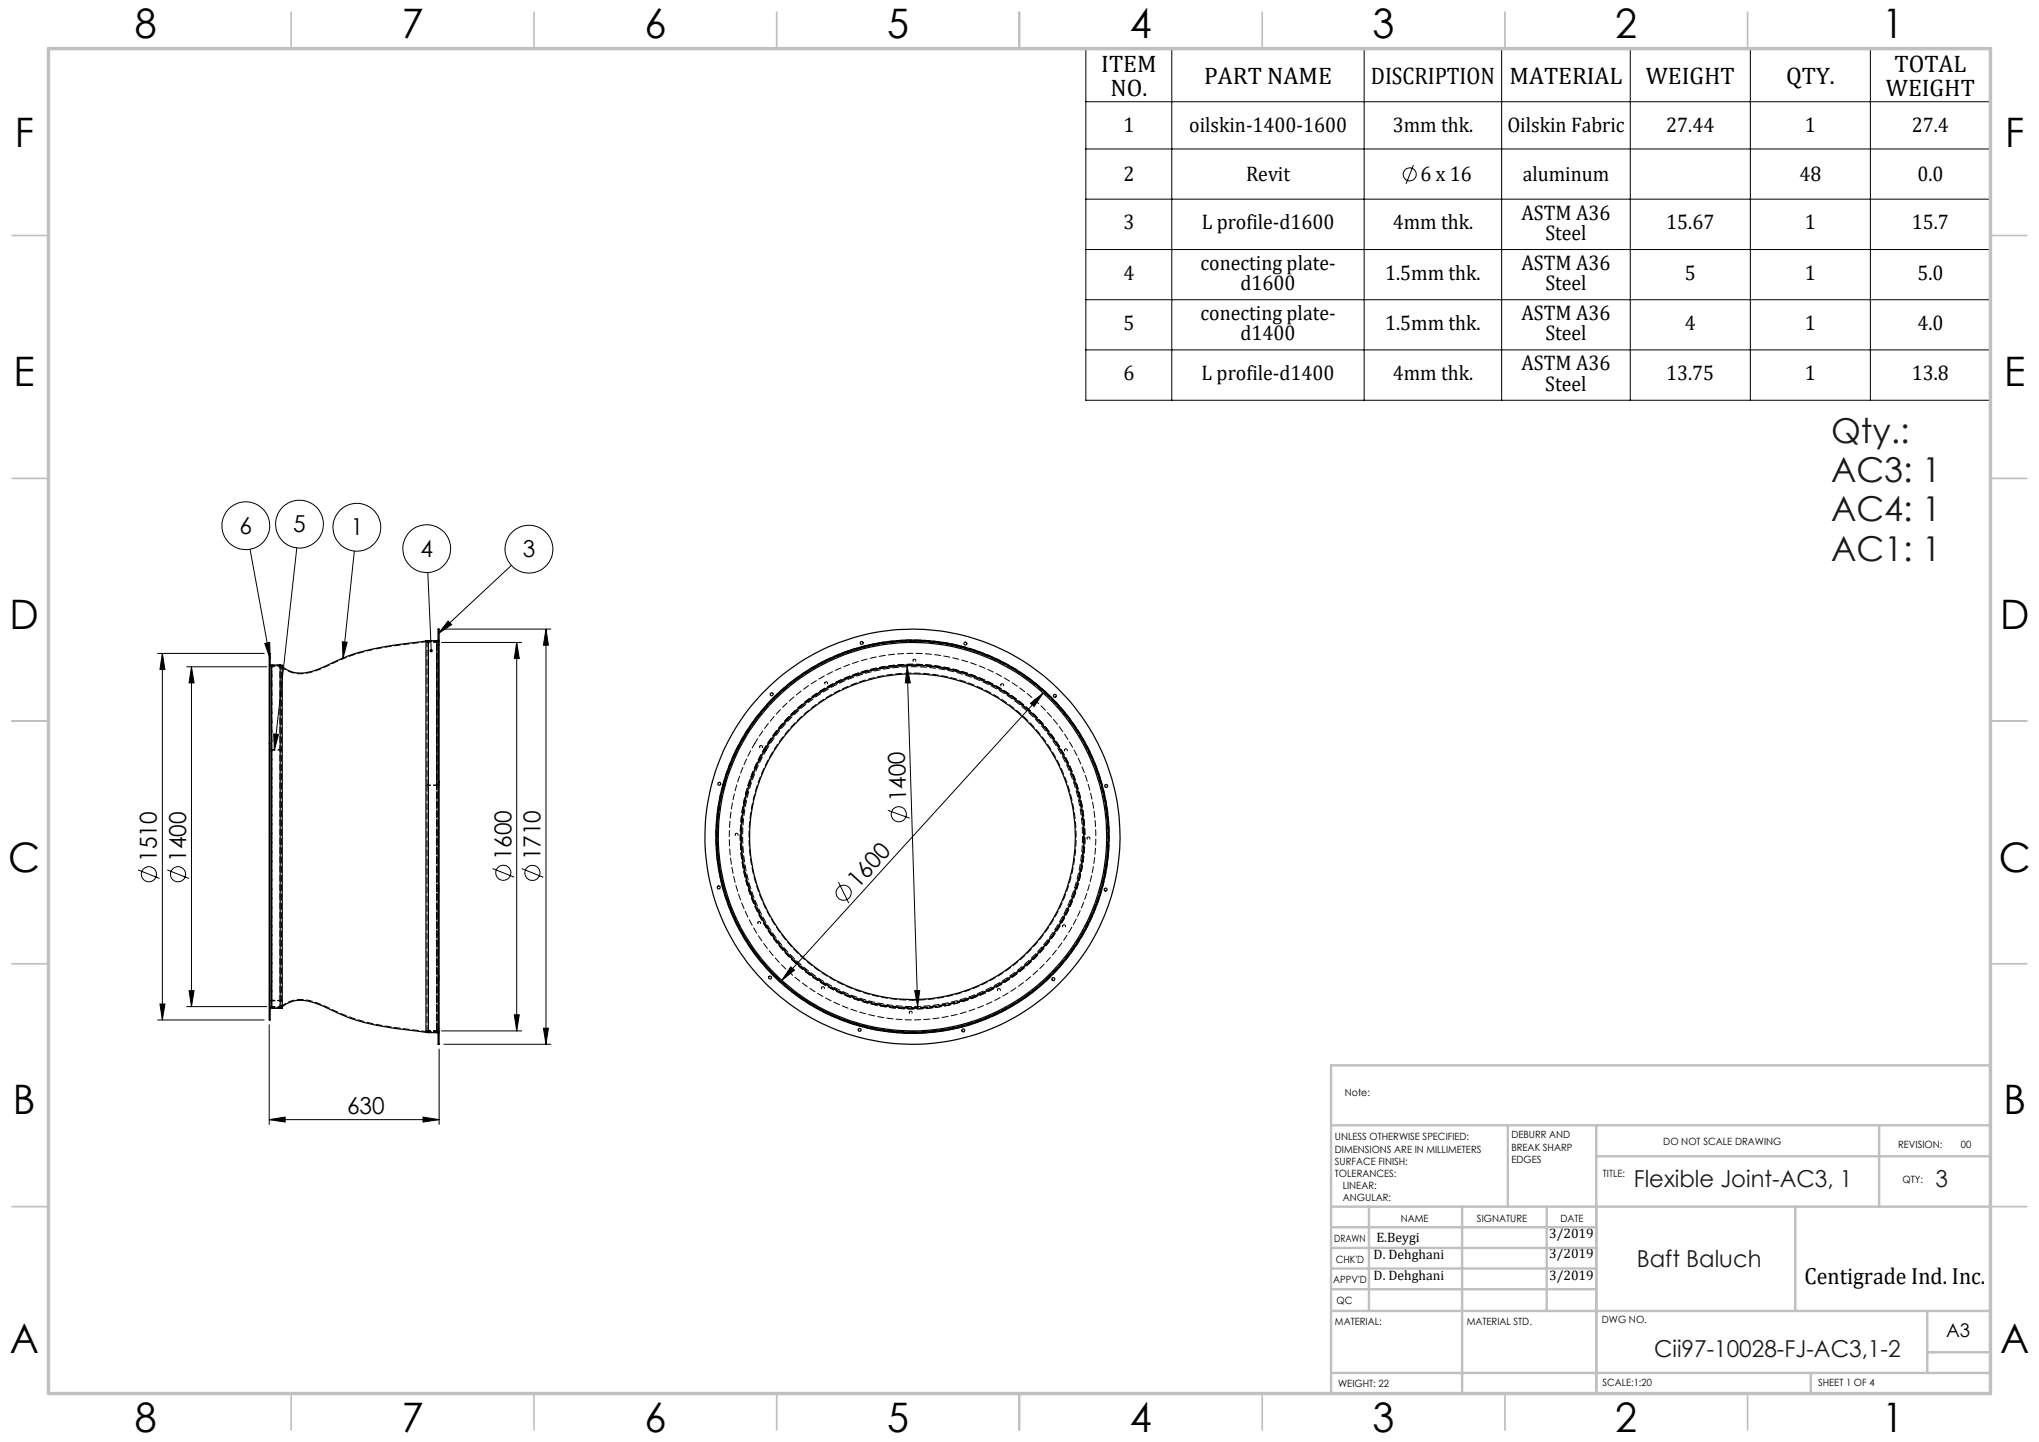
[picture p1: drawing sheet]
<svg xmlns="http://www.w3.org/2000/svg" width="420mm" height="297mm" viewBox="0 0 420 297" stroke-linecap="round" stroke-linejoin="round" font-family="sans-serif">
<g fill="none" stroke="#000" stroke-width=".21">
<path d="M223.7 10h186.3v72.4h-186.3zM241.4 10v72.4M281 10v72.4M309.3 10v72.4M335.8 10v72.4M360.5 10v72.4M385.3 10v72.4M223.7 30.7h186.3M223.7 21h186.3M291.1 34l-1.5 3.8M223.7 41h186.3M223.7 51.4h186.3"/>
<path d="M223.7 61.7h186.3M223.7 72.1h186.3M51.5 113.1l4.1 22.6M61.1 112.9l-4.6 41.6M73 113.5l-2.3 22M88.1 117.9l.7 16.1M105.3 116.4l-15.1 14.1M32.5 134.6h21.9M33.4 134.6l.6 3.3h-1.1zM33.4 134.6v75.5M38.5 137.3h16.5M39.4 137.3l.6 3.3h-1.1z"/>
<path d="M39.4 137.3v70M54.5 132.5l1.1-.2v3.4zM70.5 132.2l1 .1-.8 3.2zM90.9 132.3h16.6M91.4 129.6h22.1M92.3 127.9l.7 .8-2.8 1.8zM106.4 132.3v80M106.4 132.3l.6 3.3h-1.1zM112.5 129.6v85.5M112.5 129.6l.5 3.3h-1.1zM186.9 137.3l.6 3.3h-1zM186.9 137.3l2.1 70"/>
<path d="M56.4 151.2l1 .1-.9 3.2zM212.3 144.8l2.6-2.1-1.9 2.8zM214.9 142.7l-53.9 59.2M28.4 179.2l4.5 1.7M34.5 179.2l4.4 1.7M101.5 178.9l4.4 1.8M107.5 178.9l4.4 1.8M182.9 166.9l4.5 1.6M162.9 199.1l.8 .7-2.7 2.1zM172.7 181.7l2.1 4.3M32.5 210.1h21.9M32.9 206.8h1.1l-.6 3.3z"/>
<path d="M38.5 207.3h16.5M38.9 204h1.1l-.6 3.3zM55.5 211.1v20.5M90.5 216.1v15.5M90.9 212.3h16.6M91.4 215.1h22.1M105.9 209h1.1l-.6 3.3zM111.9 211.8h1.1l-.5 3.3zM188.4 204h1l-.4 3.3zM55.5 230.6l3.2-.5v1zM55.5 230.6h35M87.1 230.1l3.4 .5-3.4 .5z"/>
<circle cx="290.4" cy="35.9" r="1.34"/>
<circle cx="50.6" cy="108.3" r="4.9"/>
<circle cx="61.7" cy="108" r="4.9"/>
<circle cx="73.5" cy="108.6" r="4.9"/>
<circle cx="87.9" cy="113" r="4.9"/>
<circle cx="109" cy="113.1" r="4.9"/>
<circle cx="103.7" cy="179.8" r="1.55"/>
<circle cx="109.7" cy="179.8" r="1.55"/>
<circle cx="185.1" cy="167.7" r="1.55"/>
<circle cx="30.7" cy="180.1" r="1.56"/>
<circle cx="36.7" cy="180.1" r="1.56"/>
<circle cx="173.8" cy="183.9" r="1.56"/>
</g>
<g fill="none" stroke="#c0c0c0" stroke-width=".35">
<path d="M60 2.5v7.5M110 2.5v7.5M160 2.5v7.5M210 2.5v7.5M260 2.5v7.5M310 2.5v7.5M360 2.5v7.5M2.5 48.5h7.5M410 48.5h7.5M2.5 98.5h7.5M410 98.5h7.5M2.5 148.5h7.5"/>
<path d="M410 148.5h7.5M2.5 198.5h7.5M410 198.5h7.5M2.5 248.5h7.5M410 248.5h7.5M60 287v7.5M110 287v7.5M160 287v7.5M210 287v7.5M260 287v7.5M310 287v7.5M360 287v7.5"/>
</g>
<g fill="none" stroke="#c0c0c0" stroke-width=".5">
<path d="M410 219.4h-135.8v67.4M274.2 231.8h135.8M310.6 231.8v16.7M328.8 231.8v55.2M328.8 238.2h81.2M387.1 231.8v16.7M274.2 248.5h135.8M274.2 257h54.6M274.2 252.8h54.6M282 248.5v21.5M301.2 248.5v38.3M318.6 248.5v21.5"/>
<path d="M369.8 248.5v21.5M274.2 265.5h54.6M274.2 261.3h54.6M274.2 270h135.8M397 270v12.8M397 278.5h13M274.2 282.8h135.8M373 282.8v4.2"/>
</g>
<path d="M10 10h400v277h-400z" fill="none" stroke="#c0c0c0" stroke-width=".7"/>
<g fill="#000">
<path d="M70.5 132.2l1 .1-.8 3.2zM88.5 133.8v.3l.3 .3v-.4v.4a.34 .34 0 0 0 .3-.5 .34 .34 0 0 0-.6-.1zM92.3 127.9l.7 .8-2.8 1.8zM56.4 151.2l1 .1-.9 3.2zM54.5 132.5l1.1-.2v3.4z"/>
<path d="M106.4 132.3l.6 3.3h-1.1zM105.9 209h1.1l-.6 3.3zM112.5 129.6l.5 3.3h-1.1zM111.9 211.8h1.1l-.5 3.3z"/>
<path d="M212.3 144.8l.7 .7 1.9-2.8zM162.9 199.1l-1.9 2.8 2.7-2.1z"/>
<path d="M38.9 204h1.1l-.6 3.3zM39.4 137.3l.6 3.3h-1.1zM32.9 206.8h1.1l-.6 3.3zM33.4 134.6l.6 3.3h-1.1z"/>
<path d="M188.4 204l.6 3.3 .4-3.3zM186.9 137.3l-.4 3.3h1z"/>
<path d="M55.5 230.6l3.2-.5v1zM87.1 230.1l3.4 .5-3.4 .5z"/>
</g>
<g fill="none" stroke="#000" stroke-width=".25">
<path d="M55.5 134.6h.1v74.8a.47 .47 0 0 1-.1 .7zM55.6 136.8l.1 .2h2M57.7 137h.4v70.7h-2.4l-.1 .1M57.7 137v70.7M87.7 132a71.4 71.4 0 0 0-16.2 3.2l-1.1 .4a37.8 37.8 0 0 1-7.3 2.9 6.1 6.1 0 0 1-5-1.2M88.2 132v80.7M88.2 132h-.5v80.7M90.2 131.8v.2h-2M90.2 129.6h.3v85.5h-.3zM55.6 154.3h.1M90.2 161.6v.1M148.9 161.6l.5 .2"/>
<path d="M57.7 207.7h.1M58.1 207.3a6.5 6.5 0 0 1 6.9-.7l1.7 .7a42.4 42.4 0 0 0 16.9 4.8l4.1 .5M87.7 212.7h.5M88.2 212.7h2v.1"/>
<circle cx="177.5" cy="132.4" r=".31"/>
<circle cx="198.9" cy="132.5" r=".3"/>
<circle cx="159" cy="143" r=".29"/>
<circle cx="217.3" cy="143.3" r=".29"/>
<circle cx="148.2" cy="161.4" r=".3"/>
<circle cx="187.9" cy="172.3" r="42.7"/>
<circle cx="187.9" cy="172.3" r="40"/>
<circle cx="188" cy="172.3" r="33.5"/>
<circle cx="188" cy="172.3" r="40.5"/>
<circle cx="227.8" cy="161.9" r=".3"/>
<circle cx="148" cy="182.8" r=".3"/>
<circle cx="227.7" cy="183.2" r=".3"/>
<circle cx="158.6" cy="201.3" r=".29"/>
<circle cx="177.1" cy="212.1" r=".3"/>
<circle cx="198.4" cy="212.2" r=".31"/>
<circle cx="217" cy="201.7" r=".29"/>
</g>
<path d="M56 154.4v53.1v-70.4v17.3M58 154.4v53.1M57.7 207.5v-70.4" fill="none" stroke="#000" stroke-width=".21" stroke-dasharray="1.3 .6" stroke-dashoffset=".7"/>
<path d="M56 137.3l-.4-.1-.1-.4M90.5 131.8l-.2 .4-.3 .1M55.5 207.8l.1-.3 .4-.2M88.3 212.5v-80.4M90 212.3l.3 .2 .2 .3" fill="none" stroke="#000" stroke-width=".21" stroke-dasharray="1.3 .6" stroke-dashoffset=".4"/>
<path d="M56 154.5v52.8v-70v17.2M155.5 153.1a37.8 37.8 0 0 0 31.4 56.9 37.8 37.8 0 0 0 34.6-55.1 37.8 37.8 0 0 0-65-3.5l-1 1.7M157.8 154.5a35 35 0 0 0 29.2 52.8 35 35 0 0 0 32-51.1 35 35 0 0 0-60.2-3.3l-1 1.6M90 161.7v-29.6v80.4v-50.8" fill="none" stroke="#000" stroke-width=".21" stroke-dasharray="1.3 .6" stroke-dashoffset=".2"/>
<g fill="none" stroke="#000" stroke-width=".21" stroke-dasharray="1.3 .6">
<path d="M55.5 136.4h.2M55.7 135.8h-.2M55.7 137h.1M56 137.1l-.3-.1M58.2 137.3l-.5-.3M88.1 132h-.3M90.2 132l-.2 .1M90.3 132h-.1M90.3 132.7h.2M90.3 132.8h.2M90.5 132.1h-.2M90.5 132.2h-.2"/>
<path d="M55.5 154.2l.5 .3M55.5 154.2h.2M55.5 141h.2M55.5 141.4h.2M55.5 154.8h.2M55.7 153.6h-.2M55.7 140.4h-.2M55.7 140.8h-.2M55.7 154.2h-.2M55.7 154.3l.3 .1M90.3 143.3h.2M90.3 143.6h.2"/>
<path d="M90.5 142.7h-.2M90.5 143h-.2M157.4 154.2l.4 .3M157.4 154.2l.3 .2M157.7 154.4l.1 .1M55.5 172.2h.2M55.5 173h.2M55.7 171.6h-.2M55.7 172.4h-.2M90.2 161.7h-.2M90.3 161.7h.2M90.3 162.2h.2"/>
<path d="M90.5 161.6l-.5 .2M90.5 161.1h-.2M90.5 161.6h-.2M148.9 161.6l.3 .1M149.2 161.7l.2 .1M55.5 190.4h.2M55.5 191.1h.2M55.7 189.8h-.2M55.7 190.5h-.2M90.3 183.1h.2M90.3 183.5h.2M90.5 182.5h-.2"/>
<path d="M90.5 182.9h-.2M55.5 203.8h.2M55.5 208.9h.2M55.5 204.2h.2M55.7 207.7h.1M55.7 203.2h-.2M55.7 208.3h-.2M55.7 203.6h-.2M55.7 207.7l.3-.2M57.7 207.6l.5-.3M87.8 212.6h.3M88 212.5v-50.8"/>
<path d="M90 212.5l.2 .2M90.2 212.7h.1M90.3 201.6h.2M90.3 212.4h.2M90.3 212.5h.2M90.3 201.9h.2M90.5 201h-.2M90.5 211.8h-.2M90.5 211.9h-.2M90.5 201.3h-.2M192.5 212.4v-.1M198.3 206.1h.1"/>
<path d="M198.3 206v.1"/>
</g>
<g fill="none" stroke="#000" stroke-width=".21" stroke-dasharray="1.3 .6" stroke-dashoffset=".6">
<path d="M57.7 137.1h-2M58 137.1v17.3M58 137.1h-2M58 137.3h-2M90 132.1h-2M90 132.3h-2M90.3 132.1h-2M56 154.4h2M56 154.5h2M157.4 154.2a35.5 35.5 0 0 0 29.6 53.6 35.5 35.5 0 0 0 32.5-51.8 35.5 35.5 0 0 0-61.1-3.3l-1 1.5M90 161.8v-29.5v80v-50.5M90 161.7h-2"/>
<path d="M90 161.8h-2M55.7 207.5h2M56 207.5h2M56 207.3h2M88 212.5h2M88 212.3h2M88.3 212.5h2M188 212.7a40.4 40.4 0 0 1-35.3-59.9 40.4 40.4 0 0 1 69.5-1.9 40.4 40.4 0 0 1-32.1 61.7l-2.1 .1M192.5 212.4a40.3 40.3 0 0 1-41.8-55.5 40.3 40.3 0 0 1 68.8-9.7 40.3 40.3 0 0 1-24.9 64.9l-2.1 .3"/>
</g>
<path d="M58.2 137h-2.5M90.3 132h-2.5M55.7 206.1h2.5M55.7 206h2.5M55.7 207.6h2.5M58.2 206.1h-2.5M87.8 212.4h2.5M87.8 212.6h2.5M90.3 212.3h-2.5M198.3 206a35.3 35.3 0 0 0 14.2-59 35.3 35.3 0 0 0-58.6 16.2 35.3 35.3 0 0 0 42.6 43.3l1.8-.4" fill="none" stroke="#000" stroke-width=".21" stroke-dasharray="1.3 .6" stroke-dashoffset=".3"/>
<path d="M88 161.7v-29.6M148.9 161.6a40.5 40.5 0 0 1 67.4-18.3 40.5 40.5 0 0 1-16.7 67.8 40.5 40.5 0 0 1-51.2-47.4l.5-2.1M188 212.5a40.2 40.2 0 0 1-35.2-59.7 40.2 40.2 0 0 1 69.3-1.8 40.2 40.2 0 0 1-32 61.5h-2.1M188 207.7a35.4 35.4 0 0 1-30.9-52.5 35.4 35.4 0 0 1 60.9-1.6 35.4 35.4 0 0 1-28.2 54l-1.8 .1M198.3 206.1a35.3 35.3 0 0 0 14.2-59.2 35.3 35.3 0 0 0-58.6 16.2 35.3 35.3 0 0 0 42.6 43.5l1.8-.5" fill="none" stroke="#000" stroke-width=".21" stroke-dasharray="1.3 .6" stroke-dashoffset=".1"/>
<path d="M88.3 132.1a75.9 75.9 0 0 0-15.6 2.8l-3.2 1.3a22.8 22.8 0 0 1-6.9 2.5 6.3 6.3 0 0 1-4.9-1.6M57.7 207.5a6.8 6.8 0 0 1 7.4-1l1.7 .7a43.3 43.3 0 0 0 16.8 4.7l4.7 .6M192.5 212.3a40.3 40.3 0 0 1-41.7-55.4 40.3 40.3 0 0 1 68.7-9.6 40.3 40.3 0 0 1-24.9 64.7l-2.1 .3" fill="none" stroke="#000" stroke-width=".21" stroke-dasharray="1.3 .6" stroke-dashoffset="-.1"/>
<path d="M57.7 137h-2M90.3 132h-2.2M157.7 154.4a35.2 35.2 0 0 0 29.3 53.1 35.2 35.2 0 0 0 32.2-51.4 35.2 35.2 0 0 0-60.5-3.3l-1 1.6M55.7 207.6h2M88.1 212.6h2.2M188 206a33.7 33.7 0 0 1-29.5-50 33.7 33.7 0 0 1 58-1.5 33.7 33.7 0 0 1-26.8 51.5h-1.7" fill="none" stroke="#000" stroke-width=".21" stroke-dasharray="1.3 .6" stroke-dashoffset=".5"/>
<path d="M188.1 135.9a.3 .3 0 0 0 .2 .5 .3 .3 0 0 0 .3-.4 .3 .3 0 0 0-.5-.1M156.5 153.7a.3 .3 0 0 0 .2 .5 .3 .3 0 0 0 .4-.4 .3 .3 0 0 0-.5-.2l-.1 .1M169.9 140.6a.3 .3 0 0 0 .3 .4 .3 .3 0 0 0 .3-.4 .3 .3 0 0 0-.5-.1l-.1 .1M206.2 141a.3 .3 0 0 0 .2 .4 .3 .3 0 0 0 .3-.4 .3 .3 0 0 0-.5-.1v.1M219.3 154.4a.3 .3 0 0 0 .2 .4 .3 .3 0 0 0 .3-.4 .3 .3 0 0 0-.5-.1v.1M151.5 171.8a.3 .3 0 0 0 .2 .4 .3 .3 0 0 0 .3-.4 .3 .3 0 0 0-.5-.1v.1M224 172.5a.3 .3 0 0 0 .2 .5 .3 .3 0 0 0 .3-.4 .3 .3 0 0 0-.5-.1M156.1 189.9a.3 .3 0 0 0 .3 .5 .3 .3 0 0 0 .3-.4 .3 .3 0 0 0-.5-.1h-.1M218.9 190.6a.3 .3 0 0 0 .2 .5 .3 .3 0 0 0 .4-.4 .3 .3 0 0 0-.5-.1h-.1M169.3 203.4a.3 .3 0 0 0 .2 .4 .3 .3 0 0 0 .3-.4 .3 .3 0 0 0-.5-.1v.1M187.3 208.4a.3 .3 0 0 0 .3 .5 .3 .3 0 0 0 .3-.4 .3 .3 0 0 0-.5-.2l-.1 .1M205.5 203.7a.3 .3 0 0 0 .2 .5 .3 .3 0 0 0 .3-.4 .3 .3 0 0 0-.4-.1h-.1" fill="none" stroke="#000" stroke-width=".21" stroke-dasharray="1.3 .6" stroke-dashoffset=".9"/>
<g font-size="8.4">
<text x="27.7" y="7.9">8</text>
<text x="82.7" y="7.9">7</text>
<text x="132.7" y="7.9">6</text>
<text x="182.7" y="7.9">5</text>
<text x="232.7" y="7.9">4</text>
<text x="282.7" y="7.9">3</text>
<text x="332.7" y="7.9">2</text>
<text x="387.7" y="7.9">1</text>
<text x="3" y="30.3">F</text>
<text x="413" y="30.3">F</text>
<text x="2.8" y="79.5">E</text>
<text x="412.8" y="79.5">E</text>
<text x="2" y="129.5">D</text>
<text x="412" y="129.5">D</text>
<text x="1.7" y="179.5">C</text>
<text x="411.7" y="179.5">C</text>
<text x="2.7" y="229.5">B</text>
<text x="412.7" y="229.5">B</text>
<text x="2" y="278.8">A</text>
<text x="412" y="278.8">A</text>
<text x="27.7" y="294.9">8</text>
<text x="82.7" y="294.9">7</text>
<text x="132.7" y="294.9">6</text>
<text x="182.7" y="294.9">5</text>
<text x="232.7" y="294.9">4</text>
<text x="282.7" y="294.9">3</text>
<text x="332.7" y="294.9">2</text>
<text x="387.7" y="294.9">1</text>
</g>
<g font-size="7.1" fill="#191924">
<text x="377.2" y="91.3">Qty.:</text>
<text x="377.2" y="99.3">AC3: 1</text>
<text x="377.2" y="107.4">AC4: 1</text>
<text x="377.2" y="115.4">AC1: 1</text>
</g>
<g font-size="4.9">
<text x="226.8" y="14.8">ITEM</text>
<text x="248.1" y="17.3">PART NAME</text>
<text x="282.4" y="17.3">DISCRIPTION</text>
<text x="310.9" y="17.3">MATERIAL</text>
<text x="339" y="17.3">WEIGHT</text>
<text x="367.9" y="17.3">QTY.</text>
<text x="390.2" y="14.8">TOTAL</text>
<text x="228.7" y="19.8">NO.</text>
<text x="388.5" y="19.8">WEIGHT</text>
</g>
<g font-size="4.8">
<text x="49.4" y="109.9">6</text>
<text x="60.4" y="109.6">5</text>
<text x="72.2" y="110.2">1</text>
<text x="86.6" y="114.6">4</text>
<text x="107.7" y="114.7">3</text>
<text x="186.7" y="165.1" transform="rotate(-92 186.7 165.1)">1400</text>
<text x="32.3" y="177.5" transform="rotate(-90 32.3 177.5)">1510</text>
<text x="38.3" y="177.5" transform="rotate(-90 38.3 177.5)">1400</text>
<text x="105.3" y="177.2" transform="rotate(-90 105.3 177.2)">1600</text>
<text x="111.3" y="177.2" transform="rotate(-90 111.3 177.2)">1710</text>
<text x="176.7" y="183.1" transform="rotate(-48 176.7 183.1)">1600</text>
<text x="71.5" y="229.5">630</text>
<text x="371.7" y="264.5">Centigrade Ind. Inc.</text>
</g>
<g font-size="4.8" fill="#191924">
<text x="336.5" y="244.5">Flexible Joint-AC3, 1</text>
<text x="398.7" y="244.5">3</text>
<text x="337.1" y="260.9">Baft Baluch</text>
<text x="340.7" y="279.6">Cii97-10028-FJ-AC3,1-2</text>
</g>
<g font-size="4.4">
<text x="231.4" y="27.3">1</text>
<text x="244.9" y="27.3">oilskin-1400-1600</text>
<text x="286.9" y="27.3">3mm thk.</text>
<text x="310.5" y="27.3">Oilskin Fabric</text>
<text x="343.2" y="27.3">27.44</text>
<text x="371.8" y="27.3">1</text>
<text x="393.8" y="27.3">27.4</text>
<text x="231.4" y="37.3">2</text>
<text x="256.7" y="37.3">Revit</text>
<text x="292.6" y="37.3">6 x 16</text>
<text x="313.7" y="37.3">aluminum</text>
<text x="370.6" y="37.3">48</text>
<text x="395" y="37.3">0.0</text>
<text x="231.4" y="47.3">3</text>
<text x="247.5" y="47.3">L profile-d1600</text>
<text x="286.9" y="47.3">4mm thk.</text>
<text x="313.4" y="45.2">ASTM A36</text>
<text x="343.2" y="47.3">15.67</text>
<text x="371.8" y="47.3">1</text>
<text x="393.8" y="47.3">15.7</text>
<text x="318.3" y="49.4">Steel</text>
<text x="231.4" y="57.6">4</text>
<text x="247.3" y="55.6">conecting plate-</text>
<text x="255.5" y="59.6">d1600</text>
<text x="285.3" y="57.6">1.5mm thk.</text>
<text x="313.4" y="55.6">ASTM A36</text>
<text x="318.3" y="59.7">Steel</text>
<text x="347" y="57.6">5</text>
<text x="371.8" y="57.6">1</text>
<text x="395" y="57.6">5.0</text>
<text x="247.3" y="65.9">conecting plate-</text>
<text x="313.4" y="65.9">ASTM A36</text>
<text x="231.4" y="68">5</text>
<text x="255.5" y="70">d1400</text>
<text x="285.3" y="68">1.5mm thk.</text>
<text x="318.3" y="70.1">Steel</text>
<text x="347" y="68">4</text>
<text x="371.8" y="68">1</text>
<text x="394.9" y="68">4.0</text>
<text x="313.4" y="76.3">ASTM A36</text>
<text x="231.4" y="78.3">6</text>
<text x="247.5" y="78.3">L profile-d1400</text>
<text x="286.9" y="78.3">4mm thk.</text>
<text x="318.3" y="80.4">Steel</text>
<text x="343.2" y="78.3">13.75</text>
<text x="371.8" y="78.3">1</text>
<text x="393.8" y="78.3">13.8</text>
</g>
<text font-size="3.9" x="400.9" y="275.5">A3</text>
<g font-size="2.8">
<text x="283.5" y="255.9">E.Beygi</text>
<text x="319.1" y="254.9">3/2019</text>
<text x="282.9" y="259.3">D. Dehghani</text>
<text x="282.9" y="263.6">D. Dehghani</text>
<text x="319.1" y="259">3/2019</text>
<text x="319.1" y="263.6">3/2019</text>
</g>
<g font-size="2.1">
<text x="277" y="225.8">Note:</text>
<text x="275" y="234.9">UNLESS OTHERWISE SPECIFIED:</text>
<text x="275" y="237.4">DIMENSIONS ARE IN MILLIMETERS</text>
<text x="275" y="239.9">SURFACE FINISH:</text>
<text x="311.3" y="234.5">DEBURR AND</text>
<text x="311.3" y="237">BREAK SHARP</text>
<text x="311.3" y="239.5">EDGES</text>
<text x="342.6" y="235.9">DO NOT SCALE DRAWING</text>
<text x="391" y="236.5">REVISION:</text>
<text x="403.9" y="236.5">00</text>
<text x="275" y="242.4">TOLERANCES:</text>
<text x="276.6" y="244.9">LINEAR:</text>
<text x="330.2" y="242.4">TITLE:</text>
<text x="391.9" y="243.6">QTY:</text>
<text x="276.6" y="247.4">ANGULAR:</text>
<text x="288.5" y="251.7">NAME</text>
<text x="304.2" y="251.7">SIGNATURE</text>
<text x="321.4" y="251.6">DATE</text>
<text x="274.8" y="255.8">DRAWN</text>
<text x="275.1" y="260.1">CHK'D</text>
<text x="274.6" y="264.2">APPV'D</text>
<text x="275.3" y="268.5">QC</text>
<text x="275" y="273">MATERIAL:</text>
<text x="302.1" y="273">MATERIAL STD.</text>
<text x="330" y="272.5">DWG NO.</text>
<text x="275.6" y="285.6">WEIGHT: 22</text>
<text x="330.1" y="285.6">SCALE:1:20</text>
<text x="374.5" y="285.6">SHEET 1 OF 4</text>
</g>
</svg>
